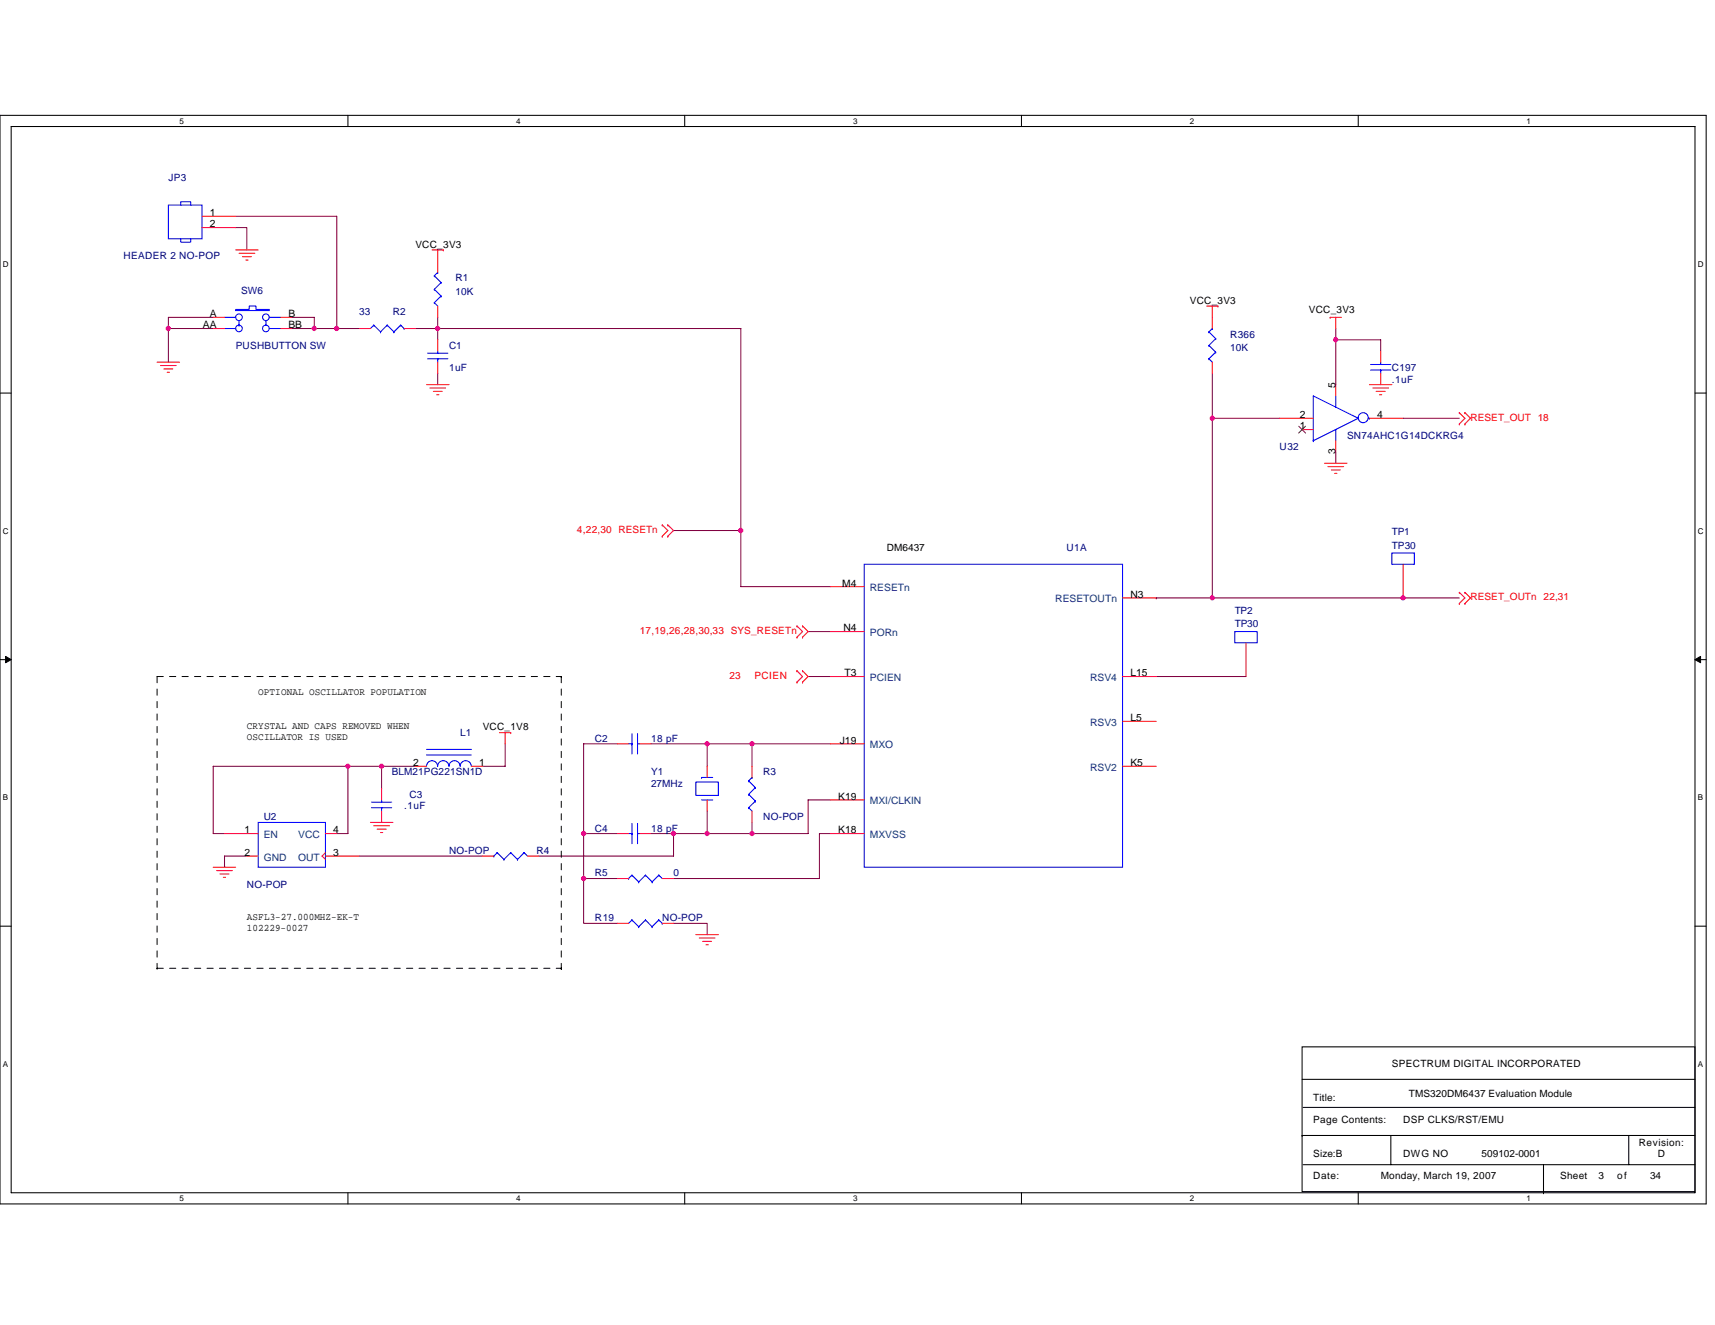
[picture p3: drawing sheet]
<svg xmlns="http://www.w3.org/2000/svg" width="279mm" height="216mm" viewBox="0 0 279 216" stroke-linecap="round" stroke-linejoin="round" font-family="sans-serif">
<path d="M0 18.8h278v177.4h-278zM1.8 20.6h274.3v173.8h-274.3z" fill="none" stroke="#000" stroke-width=".17"/>
<g fill="#fff">
<path d="M29.3 19h.7v1.4h-.7z"/>
<path d="M29.3 194.5h.7v1.5h-.7z"/>
</g>
<path d="M56.7 18.8v1.8M56.7 194.4v1.8" fill="none" stroke="#000" stroke-width=".17"/>
<g fill="#fff">
<path d="M84.1 19h.7v1.4h-.7z"/>
<path d="M84.1 194.5h.7v1.5h-.7z"/>
</g>
<path d="M111.5 18.8v1.8M111.5 194.4v1.8" fill="none" stroke="#000" stroke-width=".17"/>
<g fill="#fff">
<path d="M139 19h.7v1.4h-.7z"/>
<path d="M139 194.5h.7v1.5h-.7z"/>
</g>
<path d="M166.4 18.8v1.8M166.4 194.4v1.8" fill="none" stroke="#000" stroke-width=".17"/>
<g fill="#fff">
<path d="M193.8 19h.8v1.4h-.8z"/>
<path d="M193.8 194.5h.8v1.5h-.8z"/>
</g>
<path d="M221.3 18.8v1.8M221.3 194.4v1.8" fill="none" stroke="#000" stroke-width=".17"/>
<g fill="#fff">
<path d="M248.7 19h.7v1.4h-.7z"/>
<path d="M248.7 194.5h.7v1.5h-.7z"/>
<path d="M.5 42.3h.9v1.5h-.9z"/>
<path d="M276.6 42.3h1v1.5h-1z"/>
<path d="M.5 85.8h.9v1.4h-.9z"/>
<path d="M276.6 85.8h1v1.4h-1z"/>
</g>
<path d="M0 64.1h1.8M276.1 64.1h1.9" fill="none" stroke="#000" stroke-width=".17"/>
<g fill="#fff">
<path d="M.5 129.2h.8v1.5h-.8z"/>
<path d="M276.6 129.2h.9v1.5h-.9z"/>
</g>
<path d="M0 107.5h1.8M276.1 107.5h1.9" fill="none" stroke="#000" stroke-width=".17"/>
<path d="M.9 107l.9 .5-.9 .5zM276.1 107.5l1-.5v1z" fill="#000" stroke="#000" stroke-width=".16"/>
<g fill="#fff">
<path d="M.5 172.6h.8v1.5h-.8z"/>
<path d="M276.6 172.6h.9v1.5h-.9z"/>
</g>
<path d="M0 150.9h1.8M276.1 150.9h1.9M212.1 170.6h64v23.6h-64zM212.1 175.9h64M212.1 185h.1M212.1 185h64M212.3 189.8h63.8M212.3 180.4h63.8M226.6 185v4.8M251.5 194.4h.1M251.5 189.8v4.6M265.3 185v4.8" fill="none" stroke="#000" stroke-width=".17"/>
<g fill="none" stroke="#800040" stroke-width=".17">
<path d="M38.4 37.1h1.8v3.6M38.4 35.2h16.5v18.3M27.4 53.5v5.5M34.7 51.7h-7.3v1.8h7.3M47.5 53.5h3.7M47.5 51.7h3.7v1.8M51.2 53.5h3.7M54.9 53.5h3.6M67.6 53.5h3.7M71.3 53.5h49.4v42.1h14.6M71.3 51.7v1.8M71.3 53.5v1.9"/>
<path d="M217.6 55.4h7.3v1.8M217.6 53.5v1.9M217.6 55.4v7.3M71.3 60.9v1.8M197.5 68.2v29.2M197.5 68.2h11M197.5 60.9v7.3M217.6 73.7v1.8M228.6 68.2h9.1M109.7 86.4h11M188.4 97.4h.1M188.4 97.4h9.1"/>
<path d="M197.5 97.4h40.2M131.7 102.9h3.6M131.7 110.2h3.6M188.4 110.2h14.6M40.2 139.5h-3.6v1.8M56.7 124.9v10.9h-1.8M58.5 139.5h20.1M62.2 124.9h5.4M62.2 128.5v-3.6h-27.5v10.9h1.9M82.3 121.2v3.7h-3.7M95.1 135.8h5.5M100.6 121.2h-5.5v22"/>
<path d="M106.1 121.2h9.1M106.1 135.8h9.1M109.7 135.8v3.7h-21.9M115.2 121.2v3.7M115.2 132.2v3.6M115.2 121.2h7.3v3.7M115.2 135.8h7.3M122.5 121.2h12.8M122.5 134v1.8M135.3 130.3h-3.6v5.5h-9.2M135.3 135.8h-1.8v7.4h-23.8M95.1 143.2h5.5"/>
<path d="M95.1 143.2v7.3h5.5M109.7 150.5h5.5v1.8"/>
</g>
<g fill="none" stroke="#f00" stroke-width=".17">
<path d="M32.9 35.2h5.5M32.9 37.1h5.5M25.6 59h3.7M26.1 59.6h2.6M34.7 51.7h1.9M34.7 53.5h1.9M38.4 40.7h3.7M38.9 41.3h2.6M39.5 41.8h1.5M40 42.4h.4M45.7 51.7h1.8M45.7 53.5h1.8"/>
<path d="M58.5 53.5h1.8M65.8 53.5h1.8M70.4 40.7h1.8M71.3 40.7v3.7M71.3 49.9v1.8M71.3 55.4v1.8M71.3 59v1.9M72.2 40.7h.1M196.6 49.9h1.8M197.5 49.9v3.6M197.5 59v1.9M198.4 49.9h.1"/>
<path d="M216.7 51.7h.1M216.7 51.7h1.8M217.6 51.7v1.8M224.9 57.2v1.8M26.7 60.1h1.5M27.2 60.7h.4M69.5 62.7h3.7M70 63.2h2.6M70.6 63.8h1.5M71.1 64.3h.4M208.5 68.2h5.5M212.1 70h1.9"/>
<path d="M215.8 75.5h3.7M216.3 76h2.6M216.9 76.6h1.5M217.4 77.1h.4M217.6 62.7v1.8M217.6 71.8v1.9M223.1 62.7h3.7M223.1 68.2h5.5M223.6 63.2h2.6M224.2 63.8h1.5M224.7 64.3h.4M224.9 60.9v1.8"/>
<path d="M237.7 69.1h.1M237.7 67.2h.1M237.7 67.2l1 1-1 .9M238.7 69.1h.1M238.7 67.2h.1M238.7 67.2l.9 1-.9 .9M107.9 85.5h.1M107.9 87.4h.1M107.9 85.5l.9 .9-.9 1M108.8 87.4h.1M108.8 85.5h.1M108.8 85.5l.9 .9-.9 1"/>
<path d="M135.3 95.6h5.5M182.9 97.4h5.5M228.6 91.9v5.5M237.7 98.3h.1M237.7 96.5h.1M237.7 96.5l1 .9-1 .9M238.7 98.3h.1M238.7 96.5h.1M238.7 96.5l.9 .9-.9 .9M81.4 119.4h1.8M82.3 119.4v1.8M83.2 119.4h.1"/>
<path d="M129.8 109.3h.1M129.8 111.1h.1M129.8 102h.1M129.8 103.8h.1M129.8 109.3l.9 .9-.9 .9M129.8 102l.9 .9-.9 .9M130.7 111.1h.1M130.7 109.3h.1M130.7 103.8h.1M130.7 102h.1M130.7 109.3l1 .9-1 .9M130.7 102l1 .9-1 .9"/>
<path d="M135.3 110.2h5.5M135.3 102.9h5.5M182.9 110.2h5.5M182.9 117.5h5.5M203 104.7v5.5M36.6 135.8h5.5M40.2 139.5h1.9M53 135.8h1.9M53 138.9l-.5 .6 .5 .5M53 139.5h5.5M60.3 134h3.7M60.9 134.6h2.6"/>
<path d="M61.4 135.1h1.5M62 135.7h.4M62.2 128.5v1.8M62.2 132.2v1.8M67.6 124.9h1.9M76.8 124.9h1.8M78.6 139.5h1.9M85.9 139.5h1.9M100.6 135.8h1.8M100.6 121.2h1.8M104.2 135.8h1.9M104.2 121.2h1.9"/>
<path d="M115.2 124.9v1.8M115.2 130.3v1.9M122.5 124.9v1.8M122.5 132.2v1.8M135.3 135.8h5.5M135.3 121.2h5.5M135.3 130.3h5.5M182.9 124.9h5.5M34.7 141.3h3.7M35.3 141.9h2.5M35.8 142.4h1.5M36.4 143h.3"/>
<path d="M100.6 150.5h1.8M100.6 143.2h1.8M107.9 150.5h1.8M107.9 143.2h1.8M113.4 152.3h3.6M113.9 152.8h2.6M114.5 153.4h1.4M115 153.9h.4"/>
</g>
<path d="M25.6 110.2v47.6M25.6 110.2h65.8M91.4 110.2v47.6M91.4 110.2h.1M25.6 157.8h.1M25.6 157.8h65.8M91.4 157.8h.1" fill="none" stroke="#000" stroke-width=".16" stroke-dasharray="1 1 1 1 1 1 1 1"/>
<g fill="none" stroke="#00f" stroke-width=".17">
<path d="M27.4 33.4h5.5v5.5h-5.5zM29.4 33.4v-.5h1.7v.5M29.4 38.9v.6h1.7v-.6M36.6 51.7h1.8M36.6 53.5h1.8M38.4 50.4h2.2v-.5h1.1v.5h2.2v.2h-5.5zM38.9 53h.1M38.9 52.3v.7M43.3 52.3v.7M43.9 51.7h1.8M43.9 53.5h1.8M60.9 53h.1"/>
<path d="M60.9 53l-.6 .5M60.9 53l1.1 1.1M62 54.1h.1M63.1 53h.1M63.1 53l-1.1 1.1M63.1 53l1.1 1.1M64.2 54.1h.1M65.3 53h.1M65.3 53l-1.1 1.1M65.3 53l.5 .5M65.8 53.5h.1M69.7 58.5h3.3"/>
<path d="M69.7 57.6h3.3M70.8 49.3h.1M70.8 47.1h.1M70.8 44.9h.1M70.8 49.3l.5 .6M70.8 47.1l1.1 1.1M70.8 44.9l1.1 1.1M71.3 57.2v.4M71.3 58.5h.1M71.3 44.4h.1M71.3 58.5v.5M71.3 44.4l-.5 .5"/>
<path d="M71.9 48.2h.1M71.9 46h.1M71.9 48.2l-1.1 1.1M71.9 46l-1.1 1.1M197 58.5h.1M197 56.3h.1M197 54.1h.1M197 58.5l.5 .5M197 56.3l1.1 1.1M197 54.1l1.1 1.1M197.5 53.5h.1M197.5 53.5l-.5 .6"/>
<path d="M198.1 57.4h.1M198.1 55.2h.1M198.1 57.4l-1.1 1.1M198.1 55.2l-1.1 1.1M223.3 59.4h3.3M224.9 59v.4M214 71.8h.1M217.6 64.5v1.8M217.6 70v1.8M221.3 68.2l-7.3-3.7v7.3M221.3 68.2h.1M221.3 68.2l-7.3 3.6"/>
<path d="M222.9 68.2h.2M223.1 68.2h.1M223.3 60.3h3.3M224.9 60.3h.1M224.9 60.3v.6M140.8 91.9h42.1v49.4h-42.1zM226.8 90.1h3.6v1.8h-3.6zM103 119.5v3.4M103.9 119.5v3.4M201.2 102.9h3.6v1.8h-3.6zM42.1 134h10.9v7.3h-10.9zM60.5 131.6h3.3"/>
<path d="M60.5 130.7h3.3M62.2 130.3v.4M62.2 131.6h.1M62.2 131.6v.6M69.5 123h7.3M69.5 122.1h7.3M69.5 124.8a.9 .9 0 0 1 .9-.8 .9 .9 0 0 1 .9 .8M71.3 124.8a.92 .92 0 0 1 .9-.8 .92 .92 0 0 1 1 .8 .9 .9 0 0 1 .9-.8 .9 .9 0 0 1 .9 .8M75 124.8a.9 .9 0 0 1 .9-.8 .9 .9 0 0 1 .9 .8M80.5 139.5h.1M81 138.9h.1M81 138.9l1.1 1.1"/>
<path d="M81 138.9l-.5 .6M83.2 138.9h.1M83.2 138.9l1.1 1.1M83.2 138.9l-1.1 1.1M85.4 138.9h.1M85.4 138.9l.5 .6M85.4 138.9l-1.1 1.1M102.4 135.8h.6M102.4 121.2h.6M103 134.2v3.3M103 135.8h.1M103 121.2h.1"/>
<path d="M103.9 135.8h.3M103.9 134.2v3.3M103.9 121.2h.3M113.4 127.4h3.6v2.2h-3.6zM114.3 130.3h1.8M114.3 126.7h.1M114.3 126.7h1.8M122 131.6h.1M122 129.4h.1M122 127.2h.1M122 131.6l.5 .6M122 129.4l1.1 1.1"/>
<path d="M122 127.2l1.1 1.1M122.5 126.7h.1M122.5 126.7l-.5 .5M123.1 130.5h.1M123.1 128.3h.1M123.1 130.5l-1.1 1.1M123.1 128.3l-1.1 1.1M82.1 140h.1M84.3 140h.1M102.4 143.2h.1M103 149.9h.1M103 142.6h.1"/>
<path d="M103 149.9l-.6 .6M103 149.9l1.1 1.1M103 142.6l1.1 1.1M103 142.6l-.6 .6M104.1 151h.1M104.1 143.7h.1M105.2 149.9h.1M105.2 142.6h.1M105.2 149.9l-1.1 1.1M105.2 149.9l1 1.1M105.2 142.6l1 1.1M105.2 142.6l-1.1 1.1"/>
<path d="M106.2 151h.1M106.2 143.7h.1M107.3 149.9h.1M107.3 142.6h.1M107.3 149.9l-1.1 1.1M107.3 149.9l.6 .6M107.3 142.6l.6 .6M107.3 142.6l-1.1 1.1M107.9 150.5h.1"/>
<circle cx="38.9" cy="53.5" r=".54"/>
<circle cx="38.9" cy="51.7" r=".54"/>
<circle cx="43.3" cy="53.5" r=".54"/>
<circle cx="43.3" cy="51.7" r=".54"/>
<circle cx="222.1" cy="68.1" r=".81"/>
</g>
<path d="M211.6 69.4l1.1 1.2M212.7 69.4l-1.1 1.2" fill="none" stroke="#804000" stroke-width=".16"/>
<g fill="#f0f" stroke="#f0f" stroke-width=".17">
<circle cx="122.5" cy="121.2" r=".36"/>
<circle cx="27.4" cy="53.5" r=".36"/>
<circle cx="71.3" cy="53.5" r=".35"/>
<circle cx="228.6" cy="97.4" r=".36"/>
<circle cx="62.2" cy="124.8" r=".35"/>
<circle cx="56.7" cy="124.8" r=".35"/>
<circle cx="115.2" cy="121.2" r=".35"/>
<circle cx="197.5" cy="97.4" r=".35"/>
<circle cx="120.7" cy="86.4" r=".36"/>
<circle cx="95.1" cy="135.8" r=".36"/>
<circle cx="109.7" cy="135.8" r=".36"/>
<circle cx="122.5" cy="135.8" r=".36"/>
<circle cx="115.2" cy="135.8" r=".35"/>
<circle cx="54.8" cy="53.5" r=".36"/>
<circle cx="51.2" cy="53.5" r=".35"/>
<circle cx="95.1" cy="143.1" r=".36"/>
<circle cx="197.5" cy="68.2" r=".36"/>
<circle cx="217.6" cy="55.3" r=".36"/>
</g>
<g font-size="1.7">
<text x="34.2" y="35.2">1</text>
<text x="34.2" y="37.1">2</text>
<text x="33.1" y="53.5">AA</text>
<text x="34.2" y="51.7">A</text>
<text x="47" y="53.5">BB</text>
<text x="47" y="51.7">B</text>
<text x="217.6" y="63.2" transform="rotate(-90 217.6 63.2)">5</text>
<text x="211.8" y="68.1">2</text>
<text x="211.8" y="70">1</text>
<text x="224.4" y="68.1">4</text>
<text x="217.6" y="74" transform="rotate(-90 217.6 74)">3</text>
<text x="137.2" y="95.6">M4</text>
<text x="184.1" y="97.4">N3</text>
<text x="137.4" y="102.9">N4</text>
<text x="137.6" y="110.2">T3</text>
<text x="184.2" y="110.2">L15</text>
<text x="184.2" y="117.5">L5</text>
<text x="67.3" y="124.8">2</text>
<text x="78.1" y="124.8">1</text>
<text x="136.8" y="121.2">J19</text>
<text x="184.2" y="124.8">K5</text>
<text x="136.5" y="130.3">K19</text>
<text x="39.9" y="135.8">1</text>
<text x="54.3" y="135.8">4</text>
<text x="136.5" y="135.8">K18</text>
<text x="39.9" y="139.5">2</text>
<text x="54.3" y="139.5">3</text>
</g>
<g font-size="1.7" fill="#004080">
<text x="141.7" y="96.3">RESETn</text>
<text x="171.9" y="98.2">RESETOUTn</text>
<text x="141.7" y="103.7">PORn</text>
<text x="141.7" y="111">PCIEN</text>
<text x="177.6" y="111">RSV4</text>
<text x="177.6" y="118.3">RSV3</text>
<text x="141.7" y="121.9">MXO</text>
<text x="177.6" y="125.6">RSV2</text>
<text x="141.7" y="131.1">MXI/CLKIN</text>
<text x="43" y="136.6">EN</text>
<text x="48.6" y="136.6">VCC</text>
<text x="141.7" y="136.6">MXVSS</text>
<text x="43" y="140.2">GND</text>
<text x="48.6" y="140.2">OUT</text>
</g>
<g font-size="1.6" fill="#000080">
<text x="27.4" y="29.4">JP3</text>
<text x="20.1" y="42.2">HEADER 2 NO-POP</text>
<text x="39.3" y="47.9">SW6</text>
<text x="74.2" y="45.9">R1</text>
<text x="58.5" y="51.4">33</text>
<text x="64" y="51.4">R2</text>
<text x="74.2" y="48.1">10K</text>
<text x="38.4" y="56.9">PUSHBUTTON SW</text>
<text x="73.2" y="56.9">C1</text>
<text x="200.4" y="55">R366</text>
<text x="200.4" y="57.2">10K</text>
<text x="73.2" y="60.5">1uF</text>
<text x="226.8" y="60.5">C197</text>
<text x="226.8" y="62.3">.1uF</text>
<text x="219.5" y="71.5">SN74AHC1G14DCKRG4</text>
<text x="208.5" y="73.3">U32</text>
<text x="173.7" y="89.8">U1A</text>
<text x="226.8" y="87.2">TP1</text>
<text x="226.8" y="89.4">TP30</text>
<text x="201.2" y="100">TP2</text>
<text x="201.2" y="102.2">TP30</text>
<text x="75" y="119.9">L1</text>
<text x="96.9" y="120.9">C2</text>
<text x="106.1" y="120.9">18 pF</text>
<text x="63.8" y="126.3">BLM21PG221SN1D</text>
<text x="65.8" y="131.8">.1uF</text>
<text x="66.7" y="130">C3</text>
<text x="106.1" y="126.3">Y1</text>
<text x="106.1" y="128.2">27MHz</text>
<text x="124.4" y="126.3">R3</text>
<text x="43" y="133.6">U2</text>
<text x="96.9" y="135.5">C4</text>
<text x="106.1" y="135.5">18 pF</text>
<text x="124.4" y="133.6">NO-POP</text>
<text x="73.2" y="139.1">NO-POP</text>
<text x="87.4" y="139.1">R4</text>
<text x="96.9" y="142.8">R5</text>
<text x="109.7" y="142.8">0</text>
<text x="40.2" y="144.6">NO-POP</text>
<text x="96.9" y="150.1">R19</text>
<text x="107.9" y="150.1">NO-POP</text>
</g>
<g font-size="1.6">
<text x="67.7" y="40.4">VCC_3V3</text>
<text x="193.8" y="49.5">VCC_3V3</text>
<text x="213.2" y="51">VCC_3V3</text>
<text x="144.5" y="89.8">DM6437</text>
<text x="42.1" y="113.3">OPTIONAL OSCILLATOR POPULATION</text>
<text x="40.2" y="118.8">CRYSTAL AND CAPS REMOVED WHEN</text>
<text x="78.6" y="119">VCC_1V8</text>
<text x="40.2" y="120.5">OSCILLATOR IS USED</text>
<text x="40.2" y="149.9">ASFL3-27.000MHZ-EK-T</text>
<text x="40.2" y="151.7">102229-0027</text>
<text x="226.8" y="173.9">SPECTRUM DIGITAL INCORPORATED</text>
<text x="214" y="179.4">Title:</text>
<text x="229.5" y="178.8">TMS320DM6437 Evaluation Module</text>
<text x="214" y="183">Page Contents:</text>
<text x="228.6" y="183">DSP CLKS/RST/EMU</text>
<text x="214" y="188.5">Size:B</text>
<text x="228.6" y="188.5">DWG NO</text>
<text x="241.4" y="188.5">509102-0001</text>
<text x="267" y="186.7">Revision:</text>
<text x="270.1" y="188.5">D</text>
<text x="214" y="192.2">Date:</text>
<text x="224.9" y="192.2">Monday, March 19, 2007</text>
<text x="254.2" y="192.2">Sheet</text>
<text x="260.4" y="192.2">3</text>
<text x="263.5" y="192.2">of</text>
<text x="268.8" y="192.2">34</text>
</g>
<g font-size="1.6" fill="#f00">
<text x="239.6" y="68.6">RESET_OUT 18</text>
<text x="94" y="86.8">4,22,30 RESETn</text>
<text x="239.6" y="97.8">RESET_OUTn 22,31</text>
<text x="104.2" y="103.3">17,19,26,28,30,33 SYS_RESETn</text>
<text x="118.9" y="110.6">23</text>
<text x="122.9" y="110.6">PCIEN</text>
</g>
<g font-size="1.3">
<text x="29.3" y="20.2">5</text>
<text x="84.1" y="20.2">4</text>
<text x="139" y="20.2">3</text>
<text x="193.8" y="20.2">2</text>
<text x="248.7" y="20.2">1</text>
<text x=".5" y="43.5">D</text>
<text x="276.6" y="43.5">D</text>
<text x=".5" y="87">C</text>
<text x="276.6" y="87">C</text>
<text x=".5" y="130.4">B</text>
<text x="276.6" y="130.4">B</text>
<text x=".5" y="173.8">A</text>
<text x="276.6" y="173.8">A</text>
<text x="29.3" y="195.7">5</text>
<text x="84.1" y="195.7">4</text>
<text x="139" y="195.7">3</text>
<text x="193.8" y="195.7">2</text>
<text x="248.7" y="195.7">1</text>
</g>
</svg>
